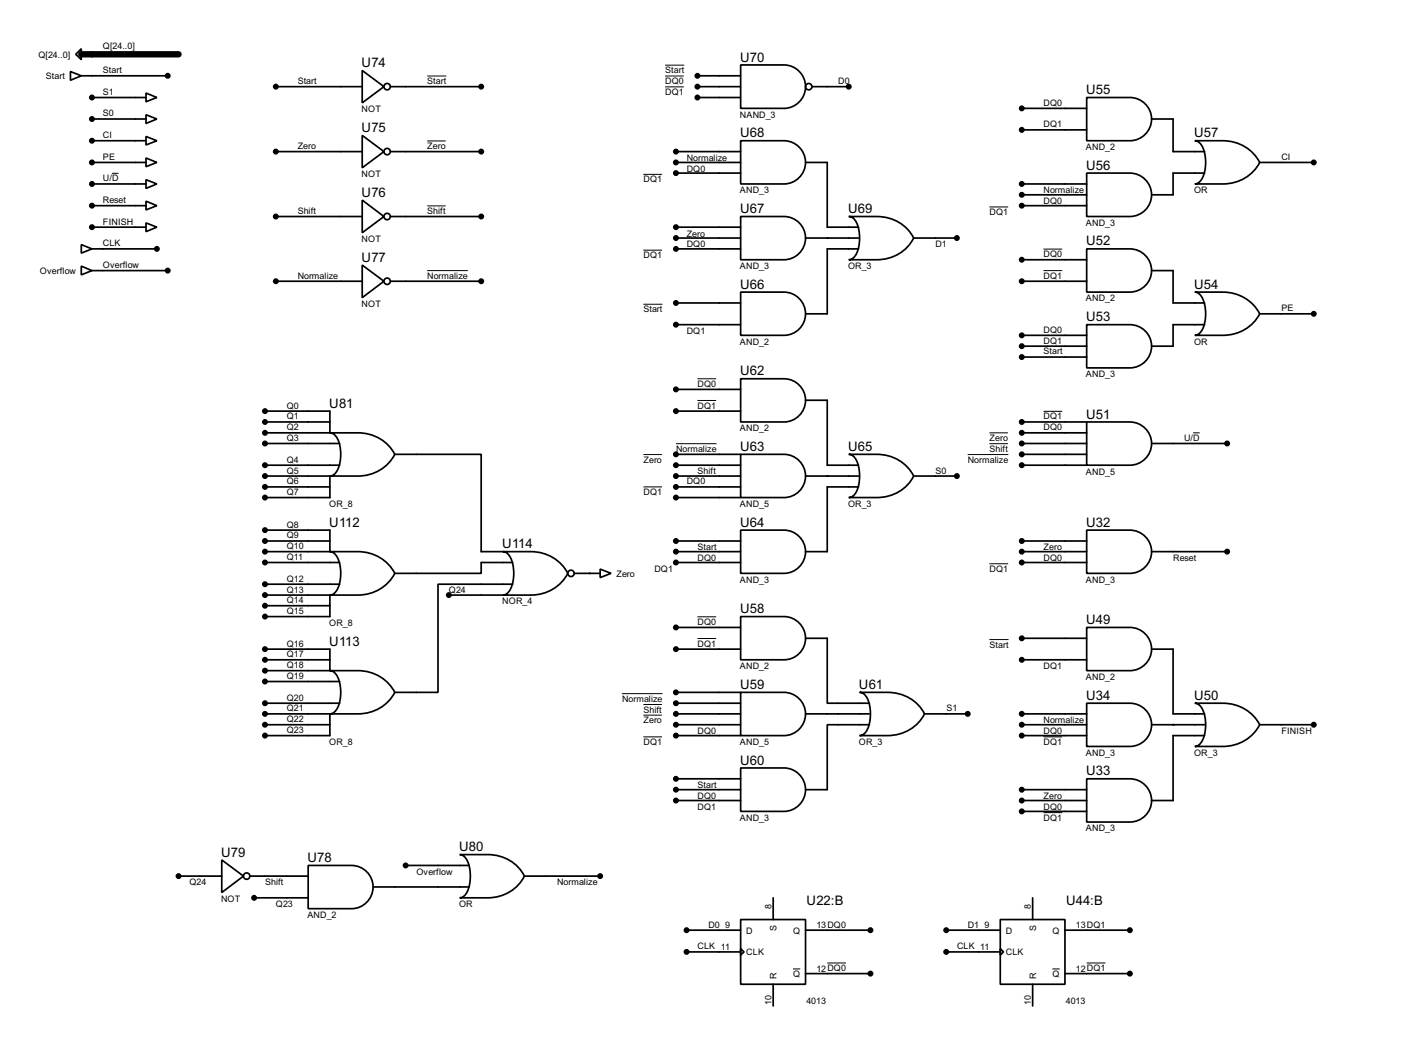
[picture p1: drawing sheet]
<svg xmlns="http://www.w3.org/2000/svg" width="333mm" height="244mm" viewBox="0 0 333 244" stroke-linecap="round" stroke-linejoin="round" font-family="sans-serif">
<path d="M19.1 12.8h22.9" fill="none" stroke="#000" stroke-width="1.5"/>
<g fill="none" stroke="#000" stroke-width=".4">
<path d="M16.6 16.8l2.5 1-2.5 1.1zM19.1 11.5v2.5l-1.3-1.2zM19.1 17.8h20.3M85.1 16.6l5.1 3.8-5.1 3.8zM163.9 17.8h10.1M174 15.3h10.2a5.1 5.1 0 0 1 5.1 5.1 5.1 5.1 0 0 1-5.1 5.1h-10.2zM21.6 22.9h12.7M21.6 28h12.7M21.6 33.1h12.7M21.6 38.2h12.7M34.3 21.9l2.6 1-2.6 1zM34.3 27l2.6 1-2.6 1z"/>
<path d="M34.3 32.1l2.6 1-2.6 1zM34.3 37.1l2.6 1.1-2.6 1zM64.8 20.4h20.3M64.8 35.6h20.3M85.1 31.8l5.1 3.8-5.1 3.8zM91.7 20.4h21.4M91.7 35.6h21.4M158.8 35.6h15.2M158.8 38.2h15.2M163.9 20.4h10.1M163.9 22.9h10.1M174 33.1h10.2a5.1 5.1 0 0 1 5.1 5 5.1 5.1 0 0 1-5.1 5.1h-10.2z"/>
<path d="M189.3 38.2h5.1v15.2h7.3M190.8 20.4h8.6M240.1 25.5h15.2M240.1 30.5h15.2M255.3 22.9h10.2a5.1 5.1 0 0 1 5.1 5.1 5.1 5.1 0 0 1-5.1 5.1h-10.2zM270.6 28h5v7.6h7.4M280.7 33.1h6.6a9.6 9.6 0 0 1 8.7 5.1 9.6 9.6 0 0 1-8.7 5h-6.6a3.2 3.2 0 0 0 2.4-3.1 7.7 7.7 0 0 0-1.4-6.6zM296 38.2h12.7M19.1 57.5l2.5 1-2.5 1zM21.6 43.2h12.7M21.6 53.4h12.7M21.6 48.3h12.7"/>
<path d="M21.6 58.5h15.3M34.3 42.2l2.6 1-2.6 1.1zM34.3 52.4l2.6 1-2.6 1zM34.3 47.3l2.6 1-2.6 1zM64.8 50.9h20.3M85.1 47l5.1 3.9-5.1 3.8zM91.7 50.9h21.4M158.8 53.4h15.2M158.8 58.5h15.2M158.8 55.9h15.2M158.8 40.7h15.2M174 50.9h10.2a5.1 5.1 0 0 1 5.1 5 5.1 5.1 0 0 1-5.1 5.1h-10.2z"/>
<path d="M189.3 55.9h12.4M199.4 50.9h6.6a9.5 9.5 0 0 1 8.7 5 9.5 9.5 0 0 1-8.7 5.1h-6.6a3.2 3.2 0 0 0 2.4-3.1 7.7 7.7 0 0 0-1.3-6.7zM201.7 58.5h-7.3v15.2h-5.1M214.7 55.9h10.1M240.1 43.2h15.2M240.1 48.3h15.2M240.1 45.8h15.2M255.3 58.5h10.2a5.1 5.1 0 0 1 5.1 5 5.1 5.1 0 0 1-5.1 5.1h-10.2zM255.3 40.7h10.2a5.1 5.1 0 0 1 5.1 5.1 5.1 5.1 0 0 1-5.1 5.1h-10.2zM283 40.7h-7.4v5.1h-5M19.1 62.5l2.5 1.1-2.5 1zM21.6 63.6h17.8"/>
<path d="M64.8 66.1h20.3M85.1 62.3l5.1 3.8-5.1 3.8zM91.7 66.1h21.4M158.8 76.3h15.2M158.8 71.2h15.2M174 68.6h10.2a5.1 5.1 0 0 1 5.1 5.1 5.1 5.1 0 0 1-5.1 5.1h-10.2zM240.1 66.1h15.2M240.1 61h15.2M240.1 78.8h15.2M255.3 76.3h10.2a5.1 5.1 0 0 1 5.1 5 5.1 5.1 0 0 1-5.1 5.1h-10.2zM270.6 63.6h5v7.6h7.4M280.7 68.6h6.6a9.6 9.6 0 0 1 8.7 5.1 9.6 9.6 0 0 1-8.7 5.1h-6.6a3.2 3.2 0 0 0 2.4-3.1 7.7 7.7 0 0 0-1.4-6.7z"/>
<path d="M283 76.3h-7.4v5h-5M296 73.7h12.7M62.3 96.6h15.2v5.1h-15.2M62.3 99.1h15.2M158.8 96.6h15.2M158.8 91.5h15.2M174 89h10.2a5.1 5.1 0 0 1 5.1 5 5.1 5.1 0 0 1-5.1 5.1h-10.2zM189.3 94h5.1v15.3h7.3M240.1 99.1h15.2M240.1 81.3h15.2M240.1 83.9h15.2M255.3 99.1h10.2a5.1 5.1 0 0 1 5.1 5.1 5.1 5.1 0 0 1-5.1 5.1h-10.2z"/>
<path d="M62.3 104.2h17.5M62.3 109.3h17.5M62.3 111.8h15.2v5.1h-15.2M62.3 114.4h15.2M77.5 101.7h6.6a9.6 9.6 0 0 1 8.7 5 9.6 9.6 0 0 1-8.7 5.1h-6.6a3.2 3.2 0 0 0 2.4-3.1 7.6 7.6 0 0 0-1.4-6.7zM92.8 106.7h20.3v22.9h5.1M158.8 109.3h15.2M158.8 111.8h15.2M158.8 114.4h15.2M158.8 116.9h15.2M158.8 106.7h15.2M174 106.7h10.2a5.1 5.1 0 0 1 5.1 5.1 5.1 5.1 0 0 1-5.1 5.1h-10.2z"/>
<path d="M189.3 111.8h12.4M199.4 106.7h6.6a9.5 9.5 0 0 1 8.7 5.1 9.5 9.5 0 0 1-8.7 5.1h-6.6a3.1 3.1 0 0 0 2.4-3.1 7.8 7.8 0 0 0-1.3-6.7zM201.7 114.4h-7.3v15.2h-5.1M214.7 111.8h10.1M240.1 101.7h15.2M240.1 104.2h15.2M240.1 109.3h15.2M240.1 106.7h15.2M270.6 104.2h17.7M62.3 124.5h15.2v5.1h-15.2M62.3 127.1h15.2M62.3 132.1h17.5"/>
<path d="M62.3 137.2h17.5M62.3 139.8h15.2v5h-15.2M77.5 129.6h6.6a9.6 9.6 0 0 1 8.7 5.1 9.6 9.6 0 0 1-8.7 5.1h-6.6a3.2 3.2 0 0 0 2.4-3.2 7.7 7.7 0 0 0-1.4-6.6zM105.5 139.8h12.7M118.2 129.6h6.6a9.6 9.6 0 0 1 8.6 5.1 9.6 9.6 0 0 1-8.6 5.1h-6.6a3.2 3.2 0 0 0 2.3-3.2 7.7 7.7 0 0 0-1.3-6.6zM120.5 132.1h-7.4v2.6h-20.3M120.5 137.2h-17.6v25.4h-10.1M134.9 134.7h6.1M141 133.7l2.6 1-2.6 1zM158.8 127.1h15.2M158.8 129.6h15.2M158.8 132.1h15.2"/>
<path d="M174 124.5h10.2a5.1 5.1 0 0 1 5.1 5.1 5.1 5.1 0 0 1-5.1 5.1h-10.2zM240.1 127.1h15.2M240.1 129.6h15.2M240.1 132.1h15.2M255.3 124.5h10.2a5.1 5.1 0 0 1 5.1 5.1 5.1 5.1 0 0 1-5.1 5.1h-10.2zM270.6 129.6h17.7M62.3 142.3h15.2M62.3 152.5h15.2v5h-15.2M62.3 155h15.2M77.5 157.5h6.6a9.6 9.6 0 0 1 8.7 5.1 9.6 9.6 0 0 1-8.7 5.1h-6.6a3.2 3.2 0 0 0 2.4-3.1 7.7 7.7 0 0 0-1.4-6.7zM158.8 152.5h15.2M158.8 147.4h15.2"/>
<path d="M174 144.8h10.2a5.1 5.1 0 0 1 5.1 5.1 5.1 5.1 0 0 1-5.1 5.1h-10.2zM189.3 149.9h5.1v15.3h9.9M240.1 155h15.2M240.1 149.9h15.2M255.3 147.4h10.2a5.1 5.1 0 0 1 5.1 5 5.1 5.1 0 0 1-5.1 5.1h-10.2zM270.6 152.5h5v15.2h7.4M62.3 160.1h17.5M62.3 165.2h17.5M62.3 167.7h15.2v5.1h-15.2M62.3 170.2h15.2M158.8 165.2h15.2M158.8 167.7h15.2"/>
<path d="M158.8 170.2h15.2M158.8 172.8h15.2M158.8 162.6h15.2M174 162.6h10.2a5.1 5.1 0 0 1 5.1 5.1 5.1 5.1 0 0 1-5.1 5.1h-10.2zM189.3 167.7h15M202 162.6h6.6a9.5 9.5 0 0 1 8.6 5.1 9.5 9.5 0 0 1-8.6 5.1h-6.6a3.2 3.2 0 0 0 2.3-3.2 7.7 7.7 0 0 0-1.3-6.6zM204.3 170.2h-9.9v15.3h-5.1M217.2 167.7h10.2M240.1 167.7h15.2M240.1 170.2h15.2M240.1 172.8h15.2M255.3 165.2h10.2a5.1 5.1 0 0 1 5.1 5 5.1 5.1 0 0 1-5.1 5.1h-10.2z"/>
<path d="M270.6 170.2h12.4M280.7 165.2h6.6a9.6 9.6 0 0 1 8.7 5 9.6 9.6 0 0 1-8.7 5.1h-6.6a3.2 3.2 0 0 0 2.4-3.1 7.6 7.6 0 0 0-1.4-6.7zM283 172.8h-7.4v15.2h-5M296 170.2h12.7M158.8 188h15.2M158.8 185.5h15.2M158.8 182.9h15.2M174 180.4h10.2a5.1 5.1 0 0 1 5.1 5.1 5.1 5.1 0 0 1-5.1 5.1h-10.2zM240.1 190.6h15.2M240.1 188h15.2M240.1 185.5h15.2M255.3 182.9h10.2a5.1 5.1 0 0 1 5.1 5.1 5.1 5.1 0 0 1-5.1 5.1h-10.2z"/>
<path d="M42 205.8h10.1M52.1 202l5.1 3.8-5.1 3.8zM58.7 205.8h13.7M59.7 210.9h12.7M72.4 203.3h10.2a5.1 5.1 0 0 1 5.1 5 5.1 5.1 0 0 1-5.1 5.1h-10.2zM87.7 208.3h22.6M95.3 203.3h15M108 200.7h6.6a9.4 9.4 0 0 1 8.6 5.1 9.5 9.5 0 0 1-8.6 5.1h-6.6a3.2 3.2 0 0 0 2.3-3.2 7.8 7.8 0 0 0-1.3-6.6zM123.2 205.8h17.8M161.3 218.5h12.7M174 216h15.3v15.2h-15.3zM181.7 210.9v5.1"/>
<path d="M189.3 218.5h15.2M222.3 218.5h12.7M235 216h15.2v15.2h-15.2zM242.6 210.9v5.1M250.2 218.5h15.3M161.3 223.6h12.7M174 222.8l.8 .8-.8 .7zM181.7 231.2v5.1M189.3 228.7h15.2M222.3 223.6h12.7M235 222.8l.8 .8-.8 .7zM242.6 231.2v5.1"/>
<path d="M250.2 228.7h15.3"/>
<circle cx="90.9" cy="35.6" r=".75"/>
<circle cx="90.9" cy="20.4" r=".75"/>
<circle cx="190" cy="20.4" r=".75"/>
<circle cx="90.9" cy="50.9" r=".75"/>
<circle cx="90.9" cy="66.1" r=".75"/>
<circle cx="134.1" cy="134.7" r=".75"/>
<circle cx="57.9" cy="205.8" r=".75"/>
</g>
<g fill="none" stroke="#000" stroke-width=".23">
<path d="M100.4 17.9h4.5M156.3 17.9h4.4M156.3 15.3h4.5M100.4 33.1h4.3M156.3 20.4h4.4M26.3 40.7h1.6M100.4 48.4h4.3M151.2 58.8h4.4M151.2 41h4.4M232.5 48.6h4.4M245.2 58.5h4.4M100.4 63.6h9.5"/>
<path d="M151.2 71.5h4.5M245.2 63.6h4.4M163.9 89h4.4M163.9 94.1h4.4M245.2 96.6h4.4M151.2 106.8h4.3M151.2 114.4h4.4M158.8 104.2h9.6M227.4 106.8h9.5M232.5 101.7h4.3M232.5 104.2h4.3M280.3 101.7h1.6"/>
<path d="M232.5 132.4h4.4M163.9 144.9h4.4M163.9 150h4.4M232.5 150.2h4.5M146.1 162.9h9.6M151.2 173.1h4.4M151.2 168h4.3M151.2 165.5h4.3M245.2 173.1h4.4M245.2 190.9h4.4M186.3 227.6h1.7M194.4 226.2h4.4"/>
<path d="M247.3 227.6h1.7M255.3 226.2h4.4"/>
</g>
<g fill="#000">
<circle cx="194.4" cy="55.9" r=".2"/>
<circle cx="194.4" cy="111.8" r=".2"/>
<circle cx="138.5" cy="134.7" r=".2"/>
<circle cx="275.6" cy="170.2" r=".2"/>
</g>
<g fill="#000" stroke="#000" stroke-width=".4">
<circle cx="39.4" cy="17.8" r=".5"/>
<circle cx="163.8" cy="17.8" r=".5"/>
<circle cx="21.6" cy="22.9" r=".5"/>
<circle cx="21.6" cy="38.2" r=".5"/>
<circle cx="21.6" cy="28" r=".5"/>
<circle cx="21.6" cy="33.1" r=".5"/>
<circle cx="64.8" cy="20.4" r=".5"/>
<circle cx="64.8" cy="35.6" r=".5"/>
<circle cx="113" cy="20.4" r=".5"/>
<circle cx="113" cy="35.6" r=".5"/>
<circle cx="158.8" cy="38.2" r=".5"/>
<circle cx="158.8" cy="35.6" r=".5"/>
<circle cx="163.8" cy="20.4" r=".5"/>
<circle cx="163.8" cy="22.9" r=".5"/>
<circle cx="199.4" cy="20.4" r=".5"/>
<circle cx="240" cy="25.5" r=".5"/>
<circle cx="240" cy="30.5" r=".5"/>
<circle cx="308.6" cy="38.2" r=".5"/>
<circle cx="21.6" cy="53.4" r=".5"/>
<circle cx="21.6" cy="48.3" r=".5"/>
<circle cx="21.6" cy="43.2" r=".5"/>
<circle cx="36.8" cy="58.5" r=".5"/>
<circle cx="64.8" cy="50.9" r=".5"/>
<circle cx="113" cy="50.9" r=".5"/>
<circle cx="158.8" cy="40.7" r=".5"/>
<circle cx="158.8" cy="53.4" r=".5"/>
<circle cx="158.8" cy="55.9" r=".5"/>
<circle cx="158.8" cy="58.5" r=".5"/>
<circle cx="224.8" cy="55.9" r=".5"/>
<circle cx="240" cy="43.2" r=".5"/>
<circle cx="240" cy="45.8" r=".5"/>
<circle cx="240" cy="48.3" r=".5"/>
<circle cx="39.4" cy="63.6" r=".5"/>
<circle cx="64.8" cy="66.1" r=".5"/>
<circle cx="113" cy="66.1" r=".5"/>
<circle cx="158.8" cy="71.2" r=".5"/>
<circle cx="158.8" cy="76.3" r=".5"/>
<circle cx="240" cy="61" r=".5"/>
<circle cx="240" cy="66.1" r=".5"/>
<circle cx="240" cy="78.8" r=".5"/>
<circle cx="308.6" cy="73.7" r=".5"/>
<circle cx="62.2" cy="96.6" r=".5"/>
<circle cx="62.2" cy="99.1" r=".5"/>
<circle cx="158.8" cy="96.6" r=".5"/>
<circle cx="158.8" cy="91.5" r=".5"/>
<circle cx="240" cy="99.1" r=".5"/>
<circle cx="240" cy="81.3" r=".5"/>
<circle cx="240" cy="83.9" r=".5"/>
<circle cx="62.2" cy="114.4" r=".5"/>
<circle cx="62.2" cy="109.3" r=".5"/>
<circle cx="62.2" cy="111.8" r=".5"/>
<circle cx="62.2" cy="116.9" r=".5"/>
<circle cx="62.2" cy="104.2" r=".5"/>
<circle cx="62.2" cy="101.7" r=".5"/>
<circle cx="158.8" cy="106.7" r=".5"/>
<circle cx="158.8" cy="111.8" r=".5"/>
<circle cx="158.8" cy="109.3" r=".5"/>
<circle cx="158.8" cy="114.4" r=".5"/>
<circle cx="158.8" cy="116.9" r=".5"/>
<circle cx="224.8" cy="111.8" r=".5"/>
<circle cx="240" cy="106.7" r=".5"/>
<circle cx="240" cy="104.2" r=".5"/>
<circle cx="240" cy="109.3" r=".5"/>
<circle cx="240" cy="101.7" r=".5"/>
<circle cx="288.3" cy="104.2" r=".5"/>
<circle cx="62.2" cy="129.6" r=".5"/>
<circle cx="62.2" cy="127.1" r=".5"/>
<circle cx="62.2" cy="132.1" r=".5"/>
<circle cx="62.2" cy="139.8" r=".5"/>
<circle cx="62.2" cy="124.5" r=".5"/>
<circle cx="62.2" cy="137.2" r=".5"/>
<circle cx="105.4" cy="139.8" r=".5"/>
<circle cx="158.8" cy="129.6" r=".5"/>
<circle cx="158.8" cy="132.1" r=".5"/>
<circle cx="158.8" cy="127.1" r=".5"/>
<circle cx="240" cy="127.1" r=".5"/>
<circle cx="240" cy="129.6" r=".5"/>
<circle cx="240" cy="132.1" r=".5"/>
<circle cx="288.3" cy="129.6" r=".5"/>
<circle cx="62.2" cy="144.8" r=".5"/>
<circle cx="62.2" cy="157.5" r=".5"/>
<circle cx="62.2" cy="152.5" r=".5"/>
<circle cx="62.2" cy="142.3" r=".5"/>
<circle cx="62.2" cy="155" r=".5"/>
<circle cx="158.8" cy="147.4" r=".5"/>
<circle cx="158.8" cy="152.5" r=".5"/>
<circle cx="240" cy="149.9" r=".5"/>
<circle cx="240" cy="155" r=".5"/>
<circle cx="62.2" cy="167.7" r=".5"/>
<circle cx="62.2" cy="170.2" r=".5"/>
<circle cx="62.2" cy="165.2" r=".5"/>
<circle cx="62.2" cy="160.1" r=".5"/>
<circle cx="62.2" cy="172.8" r=".5"/>
<circle cx="158.8" cy="170.2" r=".5"/>
<circle cx="158.8" cy="167.7" r=".5"/>
<circle cx="158.8" cy="172.8" r=".5"/>
<circle cx="158.8" cy="165.2" r=".5"/>
<circle cx="158.8" cy="162.6" r=".5"/>
<circle cx="227.3" cy="167.7" r=".5"/>
<circle cx="240" cy="170.2" r=".5"/>
<circle cx="240" cy="167.7" r=".5"/>
<circle cx="240" cy="172.8" r=".5"/>
<circle cx="308.6" cy="170.2" r=".5"/>
<circle cx="158.8" cy="185.5" r=".5"/>
<circle cx="158.8" cy="182.9" r=".5"/>
<circle cx="158.8" cy="188" r=".5"/>
<circle cx="240" cy="190.6" r=".5"/>
<circle cx="240" cy="188" r=".5"/>
<circle cx="240" cy="185.5" r=".5"/>
<circle cx="41.9" cy="205.8" r=".5"/>
<circle cx="59.7" cy="210.9" r=".5"/>
<circle cx="95.3" cy="203.3" r=".5"/>
<circle cx="141" cy="205.8" r=".5"/>
<circle cx="161.3" cy="218.5" r=".5"/>
<circle cx="204.5" cy="218.5" r=".5"/>
<circle cx="222.3" cy="218.5" r=".5"/>
<circle cx="265.4" cy="218.5" r=".5"/>
<circle cx="161.3" cy="223.6" r=".5"/>
<circle cx="204.5" cy="228.7" r=".5"/>
<circle cx="222.3" cy="223.6" r=".5"/>
<circle cx="265.4" cy="228.7" r=".5"/>
</g>
<g font-size="3.5">
<text x="85" y="15.8">U74</text>
<text x="173.9" y="14.5">U70</text>
<text x="255.2" y="22.1">U55</text>
<text x="85" y="31">U75</text>
<text x="173.9" y="32.3">U68</text>
<text x="280.6" y="32.3">U57</text>
<text x="255.2" y="39.9">U56</text>
<text x="85" y="46.2">U76</text>
<text x="173.9" y="50.1">U67</text>
<text x="199.3" y="50.1">U69</text>
<text x="255.2" y="57.7">U52</text>
<text x="85" y="61.4">U77</text>
<text x="173.9" y="67.8">U66</text>
<text x="280.6" y="67.8">U54</text>
<text x="255.2" y="75.5">U53</text>
<text x="173.9" y="88.2">U62</text>
<text x="77.4" y="95.8">U81</text>
<text x="255.2" y="98.3">U51</text>
<text x="173.9" y="105.9">U63</text>
<text x="199.3" y="105.9">U65</text>
<text x="77.4" y="123.7">U112</text>
<text x="173.9" y="123.7">U64</text>
<text x="255.2" y="123.7">U32</text>
<text x="118" y="128.8">U114</text>
<text x="173.9" y="144">U58</text>
<text x="255.2" y="146.6">U49</text>
<text x="77.4" y="151.7">U113</text>
<text x="173.9" y="161.8">U59</text>
<text x="201.8" y="161.8">U61</text>
<text x="255.2" y="164.4">U34</text>
<text x="280.6" y="164.4">U50</text>
<text x="173.9" y="179.6">U60</text>
<text x="255.2" y="182.1">U33</text>
<text x="52" y="201.2">U79</text>
<text x="72.3" y="202.5">U78</text>
<text x="107.9" y="199.9">U80</text>
<text x="189.5" y="212.6">U22:B</text>
<text x="250.5" y="212.6">U44:B</text>
</g>
<g font-size="2.4">
<text x="24.2" y="11.6">Q[24..0]</text>
<text x="9" y="13.5">Q[24..0]</text>
<text x="24.2" y="17.2">Start</text>
<text x="156.3" y="17.2">Start</text>
<text x="10.8" y="18.6">Start</text>
<text x="24.2" y="22.3">S1</text>
<text x="69.9" y="19.8">Start</text>
<text x="100.4" y="19.8">Start</text>
<text x="156.3" y="22.3">DQ1</text>
<text x="156.3" y="19.8">DQ0</text>
<text x="196.9" y="19.8">D0</text>
<text x="24.2" y="27.4">S0</text>
<text x="84.9" y="26.4">NOT</text>
<text x="173.8" y="27.6">NAND_3</text>
<text x="245.2" y="24.8">DQ0</text>
<text x="245.2" y="29.9">DQ1</text>
<text x="24.2" y="32.5">CI</text>
<text x="69.9" y="35">Zero</text>
<text x="100.4" y="35">Zero</text>
<text x="255.1" y="35.3">AND_2</text>
<text x="24.2" y="37.5">PE</text>
<text x="84.9" y="41.6">NOT</text>
<text x="161.3" y="37.8">Normalize</text>
<text x="161.3" y="40.3">DQ0</text>
<text x="301" y="37.5">CI</text>
<text x="24.2" y="42.6">U/D</text>
<text x="24.2" y="47.7">Reset</text>
<text x="151.2" y="42.9">DQ1</text>
<text x="173.8" y="45.4">AND_3</text>
<text x="245.2" y="48">DQ0</text>
<text x="245.2" y="45.4">Normalize</text>
<text x="280.5" y="45.4">OR</text>
<text x="24.2" y="52.8">FINISH</text>
<text x="69.9" y="50.2">Shift</text>
<text x="100.4" y="50.2">Shift</text>
<text x="232.5" y="50.5">DQ1</text>
<text x="255.1" y="53">AND_3</text>
<text x="24.2" y="57.9">CLK</text>
<text x="84.9" y="56.8">NOT</text>
<text x="161.3" y="58.1">DQ0</text>
<text x="161.3" y="55.6">Zero</text>
<text x="219.8" y="58.1">D1</text>
<text x="9.4" y="64.4">Overflow</text>
<text x="24.2" y="62.9">Overflow</text>
<text x="69.9" y="65.5">Normalize</text>
<text x="100.4" y="65.5">Normalize</text>
<text x="151.2" y="60.7">DQ1</text>
<text x="173.8" y="63.2">AND_3</text>
<text x="199.2" y="63.2">OR_3</text>
<text x="245.2" y="60.4">DQ0</text>
<text x="245.2" y="65.5">DQ1</text>
<text x="255.1" y="70.8">AND_2</text>
<text x="84.9" y="72.1">NOT</text>
<text x="151.2" y="73.4">Start</text>
<text x="301" y="73.1">PE</text>
<text x="161.3" y="78.5">DQ1</text>
<text x="173.8" y="81">AND_2</text>
<text x="245.2" y="78.2">DQ0</text>
<text x="245.2" y="80.7">DQ1</text>
<text x="245.2" y="83.3">Start</text>
<text x="280.5" y="81">OR</text>
<text x="255.1" y="88.6">AND_3</text>
<text x="67.4" y="96">Q0</text>
<text x="163.9" y="90.8">DQ0</text>
<text x="163.9" y="96">DQ1</text>
<text x="67.4" y="98.5">Q1</text>
<text x="67.4" y="101.1">Q2</text>
<text x="173.8" y="101.3">AND_2</text>
<text x="245.2" y="98.5">DQ1</text>
<text x="245.2" y="101.1">DQ0</text>
<text x="67.4" y="103.6">Q3</text>
<text x="158.8" y="106.1">Normalize</text>
<text x="232.5" y="103.6">Zero</text>
<text x="232.5" y="106.1">Shift</text>
<text x="278.2" y="103.6">U/D</text>
<text x="67.4" y="108.7">Q4</text>
<text x="67.4" y="111.2">Q5</text>
<text x="67.4" y="113.8">Q6</text>
<text x="151.2" y="108.7">Zero</text>
<text x="161.3" y="113.8">DQ0</text>
<text x="163.9" y="111.2">Shift</text>
<text x="219.8" y="111.2">S0</text>
<text x="227.4" y="108.7">Normalize</text>
<text x="255.1" y="111.5">AND_5</text>
<text x="67.4" y="116.3">Q7</text>
<text x="77.3" y="119.1">OR_8</text>
<text x="151.2" y="116.3">DQ1</text>
<text x="173.8" y="119.1">AND_5</text>
<text x="199.2" y="119.1">OR_3</text>
<text x="67.4" y="123.9">Q8</text>
<text x="67.4" y="126.5">Q9</text>
<text x="67.4" y="129">Q10</text>
<text x="67.4" y="131.5">Q11</text>
<text x="163.9" y="131.8">DQ0</text>
<text x="163.9" y="129.3">Start</text>
<text x="245.2" y="131.8">DQ0</text>
<text x="245.2" y="129.3">Zero</text>
<text x="275.6" y="131.8">Reset</text>
<text x="67.4" y="136.6">Q12</text>
<text x="144.8" y="135.5">Zero</text>
<text x="153.7" y="134.3">DQ1</text>
<text x="173.8" y="136.9">AND_3</text>
<text x="232.5" y="134.3">DQ1</text>
<text x="255.1" y="136.9">AND_3</text>
<text x="67.4" y="139.2">Q13</text>
<text x="67.4" y="141.7">Q14</text>
<text x="105.5" y="139.2">Q24</text>
<text x="118" y="142">NOR_4</text>
<text x="67.4" y="144.2">Q15</text>
<text x="77.3" y="147">OR_8</text>
<text x="163.9" y="146.8">DQ0</text>
<text x="67.4" y="151.9">Q16</text>
<text x="67.4" y="154.4">Q17</text>
<text x="163.9" y="151.9">DQ1</text>
<text x="232.5" y="152.1">Start</text>
<text x="67.4" y="156.9">Q18</text>
<text x="67.4" y="159.5">Q19</text>
<text x="173.8" y="157.2">AND_2</text>
<text x="245.2" y="157.2">DQ1</text>
<text x="255.1" y="159.7">AND_2</text>
<text x="67.4" y="164.6">Q20</text>
<text x="67.4" y="167.1">Q21</text>
<text x="146.1" y="164.8">Normalize</text>
<text x="151.2" y="167.4">Shift</text>
<text x="222.3" y="167.1">S1</text>
<text x="67.4" y="169.6">Q22</text>
<text x="67.4" y="172.2">Q23</text>
<text x="151.2" y="169.9">Zero</text>
<text x="163.9" y="172.4">DQ0</text>
<text x="245.2" y="172.4">DQ0</text>
<text x="245.2" y="169.9">Normalize</text>
<text x="301" y="172.4">FINISH</text>
<text x="77.3" y="175">OR_8</text>
<text x="151.2" y="175">DQ1</text>
<text x="173.8" y="175">AND_5</text>
<text x="201.8" y="175">OR_3</text>
<text x="245.2" y="175">DQ1</text>
<text x="255.1" y="177.5">AND_3</text>
<text x="280.5" y="177.5">OR_3</text>
<text x="163.9" y="185.1">Start</text>
<text x="163.9" y="190.2">DQ1</text>
<text x="163.9" y="187.7">DQ0</text>
<text x="245.2" y="190.2">DQ0</text>
<text x="245.2" y="187.7">Zero</text>
<text x="173.8" y="192.8">AND_3</text>
<text x="245.2" y="192.8">DQ1</text>
<text x="255.1" y="195.3">AND_3</text>
<text x="44.5" y="208">Q24</text>
<text x="62.3" y="208">Shift</text>
<text x="97.8" y="205.5">Overflow</text>
<text x="130.9" y="208">Normalize</text>
<text x="51.9" y="211.8">NOT</text>
<text x="64.8" y="213.1">Q23</text>
<text x="72.2" y="215.6">AND_2</text>
<text x="107.8" y="213.1">OR</text>
<text x="181.3" y="213.4" transform="rotate(-90 181.3 213.4)">8</text>
<text x="242.2" y="213.4" transform="rotate(-90 242.2 213.4)">8</text>
<text x="166.4" y="217.9">D0</text>
<text x="170.4" y="218.1">9</text>
<text x="175.3" y="219.3">D</text>
<text x="182.4" y="218.6" transform="rotate(-90 182.4 218.6)">S</text>
<text x="186.3" y="219.3">Q</text>
<text x="191.8" y="218.1">13DQ0</text>
<text x="227.4" y="217.9">D1</text>
<text x="231.3" y="218.1">9</text>
<text x="236.3" y="219.3">D</text>
<text x="243.4" y="218.6" transform="rotate(-90 243.4 218.6)">S</text>
<text x="247.3" y="219.3">Q</text>
<text x="252.8" y="218.1">13DQ1</text>
<text x="163.9" y="223">CLK 11</text>
<text x="175.3" y="224.4">CLK</text>
<text x="224.8" y="223">CLK 11</text>
<text x="236.3" y="224.4">CLK</text>
<text x="182.5" y="229.9" transform="rotate(-90 182.5 229.9)">R</text>
<text x="186.3" y="229.5">Q</text>
<text x="191.8" y="228.3">12DQ0</text>
<text x="243.4" y="229.9" transform="rotate(-90 243.4 229.9)">R</text>
<text x="247.3" y="229.5">Q</text>
<text x="252.8" y="228.3">12DQ1</text>
<text x="181.3" y="236" transform="rotate(-90 181.3 236)">10</text>
<text x="189.4" y="235.9">4013</text>
<text x="242.2" y="236" transform="rotate(-90 242.2 236)">10</text>
<text x="250.4" y="235.9">4013</text>
</g>
</svg>
